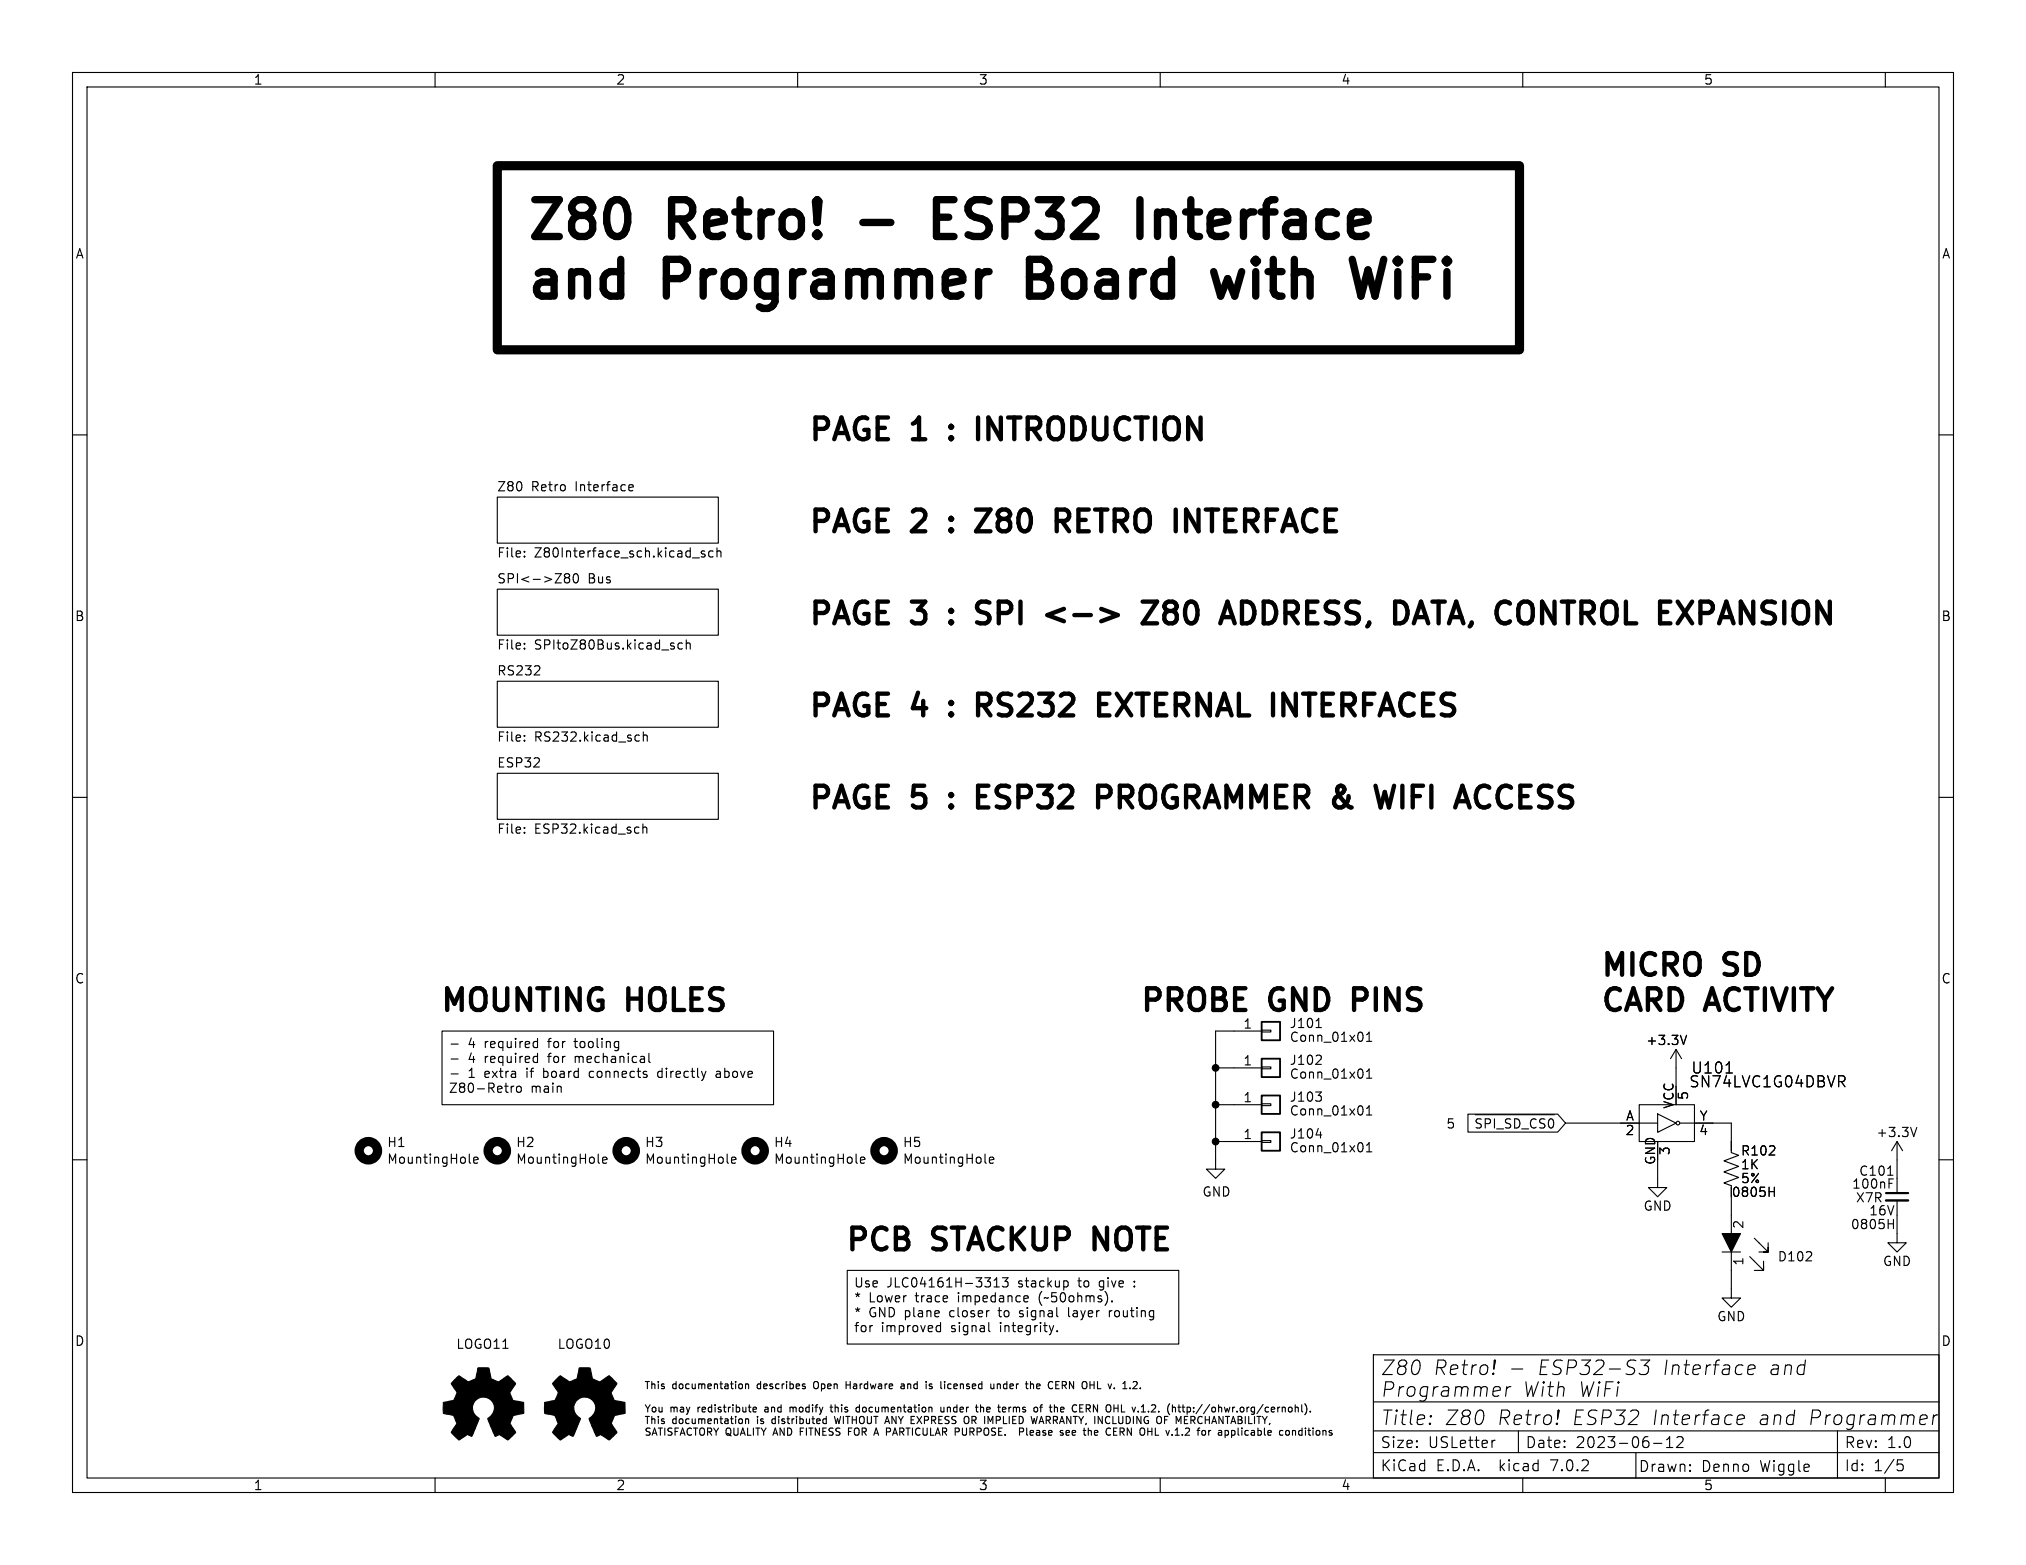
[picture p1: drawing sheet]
<svg xmlns="http://www.w3.org/2000/svg" width="279mm" height="216mm" viewBox="0 0 279 216" stroke-linecap="round" stroke-linejoin="round" font-family="sans-serif">
<g fill="none" stroke="#000" stroke-width=".15">
<path d="M10 10h259.4v195.9h-259.4zM12 12h255.4v191.9h-255.4zM60 10v2M110 10v2M160 10v2M210 10v2M260 10v2M10 60h2M267.4 60h2M68.6 68.6h30.5v6.3h-30.5zM72.3 76.7v.1M72.3 76.1v.1"/>
<path d="M78.1 79.7l-.3-.3 .3-.3 .3 .1 .2 .2-.3 .3M78.1 79.7l-.3 .2v.3l.3 .2h.2l.3-.2v-.3l-.3-.2M78.1 79.7h.2M79.2 79.2l.3-.1a.79 .79 0 0 1 0 1.3h-.2a.84 .84 0 0 1-.1-1.2zM86.8 67.7h.5M86.8 66.9h.3h.2v.3l-.6 .1M95.5 77h1M97.2 76.1l-.3-.1-.2 .2 .1 .2 .4 .1v.3h-.5M98.3 76.1l-.3-.1-.3 .2v.4l.2 .2h.4M98.9 76.1l.2-.1 .3 .1v.7M98.9 75.6v1.2M68.6 94h30.5v6.3h-30.5z"/>
<path d="M68.6 81.3h30.5v6.3h-30.5zM72.3 89.4v.1M72.3 88.8v.1M93 89.2v.3M94.1 88.8l-.4-.1-.2 .2v.4l.1 .2h.5M94.6 88.8l.2-.1 .3 .1 .1 .7M94.6 88.3v1.2M10 110h2M68.6 106.7h30.5v6.3h-30.5zM72.3 114.8v.1M72.3 114.2v.1M72.3 102.1v.1"/>
<path d="M72.3 101.5v.1M87.8 101.4l.4 .1M88 114.1l.1 .1M88.1 114.9h-.1M88.2 102.2h-.4M88.7 113.7v1.2M88.7 114.2l.1-.1 .3 .1 .1 .7M88.7 101.5l.2-.1 .3 .1 .1 .7M88.7 101v1.2M267.4 110h2M10 160h2M61 142.2h45.7v10.2h-45.7z"/>
<path d="M62.2 144h1M62.2 146.1h1M62.2 148.2h1M70.5 149.8v.9M70.9 149.8l-.3 .1-.1 .2M71.3 150l.2-.2 .3 .2 .1 .5-.1 .1-.3 .1-.2-.1zM73.8 143.7h.3M73.8 145.7l.3 .1M74.1 143.3v1.2M74.1 145.3v1.3M74.1 144.5h-.3M74.1 146.5l-.3 .1"/>
<path d="M85.2 143.7h.1M85.3 143.7v1.1M85.3 144.5h-.1M89.5 145.3v1.1l.2 .2M98.9 147.8l-.1 .1M98.9 148.2a.25 .25 0 0 0-.2 .2 .25 .25 0 0 0 .2 .2M167.6 157.5h6.4M167.6 147.3h6.4M167.6 152.4h6.4M174 142.1h1.3v.3h-1.3zM174 157.4h1.3v.2h-1.3zM174 147.2h1.3v.2h-1.3z"/>
<path d="M174 152.3h1.3v.2h-1.3zM174 142.2h-6.4v19.1h1.3l-1.3 1.3-1.2-1.3h1.2M181.4 146.8h.8M181.4 150.6h.8l-.4 .5M181.5 141.8h.7M181.5 156.6h.8M182.2 145.7v.4M182.2 151.3v.5M188.5 143.7h.7M188.5 142.8l.3-.4v1.3M188.5 147.8l.3-.3v1.2M188.5 152.9l.3-.3v1.2"/>
<path d="M188.5 158l.3-.4v1.3M188.5 158.9h.7M188.5 148.7h.7M188.5 153.8h.7M202.4 153.7h12.4l1.1 1.2-1.1 1.3h-12.4zM203.4 153.8h11M204.3 154.4l-.5-.1-.2 .3M205.6 154.6l-.3-.3h-.5v1.3M206.1 154.3v1.3M208.3 154.4l-.4-.1-.3 .3M209.5 154.7l-.1-.3-.5-.1v1.3M211.8 154.5v-.1a.45 .45 0 0 0-.7 .3"/>
<path d="M213.1 154.4l-.5-.1-.3 .3M213.6 154.6l.2-.3 .3 .1 .1 .2M215.9 154.9h12.7M226.1 152.4h7.6v5.1h-7.6zM228.6 153.7l2.5 1.2-2.5 1.3zM231.1 144.8l-.7 1.3M231.1 144.8v5.1M231.1 144.8l.8 1.3M231.6 154.9h7.2v4.1l1 .4-2.1 .7 2.1 .8-2.1 .8 2.1 .7-2.1 .8 1.1 .4M232.6 142.8l-.4 1.3M253.6 148.4h.5a.41 .41 0 0 1 .3 .4 .41 .41 0 0 1-.3 .4h-.5M253.9 149.2l.5 .7"/>
<path d="M261.6 157.5v7.1M261.6 157.5l.8 1.3M261.6 157.5l-.7 1.3M264.3 155.5l-.4 1.3M267.4 160h2M64.8 160.4l.1 .1M65.3 160.1l.6-.2v-.2l-.4-.1-.2 .2 .1 .6h.5M82.6 160.4l.1 .1M83.1 160.1l.6-.2-.1-.2-.3-.1-.2 .2 .1 .6h.4M100.3 160.4l.2 .1M100.9 160.1l.6-.2-.1-.2-.3-.1-.2 .2v.6h.5M116.8 175.3h45.8v10.1h-45.8z"/>
<path d="M118.1 160.4l.1 .1M118.7 160.1l.6-.2-.1-.2-.4-.1-.1 .2v.6h.5M135.9 160.4l.1 .1M136.4 160.1l.6-.2v-.2l-.4-.1-.2 .2 .1 .6h.5M137.1 177.5h.7M137.1 176.6l.3-.3v1.2M138.2 176.3h.8l-.4 .5 .4 .1v.5l-.2 .1h-.4l-.2-.1M141.7 179.5l-.3 .1M141.7 178.8l.1 .3-.6 .1M147.1 176.7l.2 .2v.4l-.2 .2M153.4 179.5v.1M156.4 177.4v.1"/>
<path d="M156.4 176.8v.1M228.6 160v3.8h1.3l-1.3 1.3-1.3-1.3h1.3M237.5 172.7h2.5M238.8 172.7v6.4h1.2l-1.2 1.2-1.3-1.2h1.3M238.8 165.1v5.1M241.3 173.4l1.9 1.9v-.7v.7h-1.3M241.9 170.8l1.9 1.9v-.6v.6h-.6h.6M242.6 172.7h.6M243.2 174v.6M243.8 171.5v.6M244 164.4h.7M244.7 163.8v1.3"/>
<path d="M260.3 162.1h.8M260.4 168.8h.7M260.5 162.6h.6M261.1 168.2v1.3M261.6 165.6v5.9h-1.3l1.3 1.2 1.3-1.2h-1.3M102.2 190.9l.2 .2v.3l-.2 .2M102.2 195.7l.2 .2v.3l-.2 .2M102.8 190.9v.7M102.8 195.7v.7M102.8 191l.2-.1 .2 .1v.6M102.8 195.8l.2-.1 .2 .1v.6M103.9 194.5l.4-.1v-.2l-.3-.1-.1 .2v.4h.4"/>
<path d="M108.9 194.1v.7M109.1 194.1l-.2 .1M110.9 191.2l.2 .2-.2 .2M110.9 190.9l.1 .1M113.6 195.8h.3M113.6 196.3h.3M113.9 195.4v1M114.5 194.1h.3M114.6 193.8v.8l.2 .2M115.1 195.4l.2 1M116.7 190.6v1M116.7 191.1h.6"/>
<path d="M117 197.5h.3M117 197v1M118.5 194.2l-.3-.1-.1 .2v.4h.4M118.5 193.8v1M124.6 190.9l-.3 .1M124.6 191.2h-.2l-.2 .1 .1 .2 .3 .1M127.7 190.6v.1M127.7 190.9v.7M128.1 191.5l.1 .1M128.2 191v.2M128.4 194.1l.1 .2v.5M129.2 183.7h.5"/>
<path d="M129.6 182.9h.1M129.7 182.4v1.3M129.8 194.1v.6l.2 .1 .2-.1M130.2 194.1v.7M130.3 190.6v.1M130.3 190.9v.7M133.4 195.4l.1 .1a.63 .63 0 0 1-.1 .9M134.5 194.1h.4M134.8 194.8h.1M135.2 193.8v1M135.5 194.1l-.3 .1M136.4 182.4v1.1l.1 .2"/>
<path d="M136.6 190.9l.1 .6 .2 .1 .2-.1M137.1 190.9v.7M138.7 194.3l-.1-.2h-.2l-.2 .2 .1 .4h.4M138.7 194.4l-.5 .1M140.6 197v1M141 197l.2 .2-.1 .2-.5 .1M141.6 197v.9l.1 .1M142.1 191l.3-.1 .1 .2M142.1 190.6v1M143 194.2l.1 .1-.1 .4M143.1 195.4l-.3 1M143.4 194.1h.4"/>
<path d="M143.8 193.8l-.3 .1v.9M145.3 182.9l-.3 .8M145.6 191.1h.3M145.8 194.2v.6M145.8 183.6v.1M146.1 190.6h-.5v1h.5M147.4 197.4l-.2-.1-.2 .2 .1 .5h.3M147.5 197.6l-.5 .1M148.9 194.8h.5M148.9 193.8h.5M148.9 194.3h.3M150.5 197.4v.6"/>
<path d="M153 180.8v.9M153.1 180.9l-.1 .2M153.6 197.5h.3M153.6 198h.4M156.7 190.6h-.3l-.1 .1M156.8 191l-.6 .6h.6M160.6 195.9h.3M161.1 195.4h-.5v1M162.4 194.1h.4M162.6 193.8v.8l.2 .2M163 194.1h.4M166.7 197.3v.7"/>
<path d="M167 197.3l-.3 .2M169.8 197.4l.3-.1 .2 .2M169.8 197.3v1M170.3 197.8l-.2 .2h-.3M177.3 197.4l.3-.1 .2 .2-.1 .5h-.2l-.2-.1M178.2 197.4l.2-.1 .2 .1 .1 .6M178.2 197.3v.7M178.9 194.1l.1 .2v.5M179.5 193.8v.8l.2 .2M179.9 193.7a1.14 1.14 0 0 1 0 1.5M180.7 194.7v.1M189.4 186.9h78v17h-78z"/>
<path d="M189.4 197.4h78M189.4 193.4h78M206.2 198.7l-.3 .1M207.8 191.3l-.2 1.3M208.4 191.3a.59 .59 0 0 0-.7 .4M208.5 188.9h1.5M209.4 197.4v3M226.3 187.6h1.2l-.8 .8h.3l.3 .2v.6l-.1 .2-.3 .2h-.6l-.3-.2M228 199.1h1.2M229.8 199.7h.9M229.8 198.6l.5-.4v1.5M231.3 198.3l.2-.1 .5 .1a.41 .41 0 0 1 0 .5l-.8 .9h.9"/>
<path d="M239.6 195.9l.9-.2v-.4l-.2-.1-.6 .1-.1 .2-.1 .7 .1 .2 .2 .1 .6-.1M241 189l1-.2v-.4l-.2-.1-.6 .1-.1 .2-.1 .7 .1 .2 .1 .1 .6-.1M253.4 197.4v6.5M266.7 195.2l-.2 1.3M267.2 195.2a.59 .59 0 0 0-.6 .4M60 203.9v2M110 203.9v2M160 203.9v2M189.4 200.4h78M210 203.9v2M225.6 200.4v3.5M260 203.9v2"/>
<path d="M261.7 201.4h.7M261.8 202h.4l.3 .3v.3l-.2 .2-.5 .1"/>
<circle cx="231.4" cy="154.9" r=".25"/>
</g>
<g fill="none" stroke="#000" stroke-width="1.3">
<path d="M68.6 22.9h140.9v25.4h-140.9z"/>
<circle cx="50.8" cy="158.7" r="1.27"/>
<circle cx="68.6" cy="158.7" r="1.27"/>
<circle cx="86.4" cy="158.7" r="1.27"/>
<circle cx="104.1" cy="158.7" r="1.27"/>
<circle cx="121.9" cy="158.7" r="1.27"/>
</g>
<g fill="#000" stroke="#000" stroke-width=".15">
<path d="M237.5 170.2h2.5l-1.2 2.5zM62.7 190.3l.6-.5 1.2 .8h.3l.8-.4 .3-1.5h1.3h.2l.3 1.5 1.1 .5 1.3-.9 1 1-.8 1.4 .4 1 1.5 .3v1.5l-1.4 .2-.1 .2-.4 1 .8 1.2-.1 .1-1 1-1.1-.8-.6 .2-1-2.4a1.54 1.54 0 0 0 .3-2.6 1.54 1.54 0 0 0-2.4 1 1.97 1.97 0 0 0 .9 1.6l-1 2.4-.6-.2-1.3 .7-1-1 .8-1.2-.4-1.1-1.5-.4v-1.4l1.3-.3a.83 .83 0 0 0 .5-.7l.1-.4-.8-1.2zM76.7 190.3l.6-.5 1.2 .8h.3l.8-.4 .3-1.5h1.3h.2l.3 1.5 1 .5 1.3-.9 1.1 1-.8 1.4 .4 1 1.5 .3v1.5l-1.4 .2-.1 .2-.4 1 .8 1.2-.1 .1-1 1-1.2-.8-.6 .2-1-2.4a1.54 1.54 0 0 0 .4-2.6 1.54 1.54 0 0 0-2.5 1 1.97 1.97 0 0 0 1 1.6l-1.1 2.4-.6-.2-1.2 .7-1-1 .8-1.2-.5-1.1-1.4-.4v-1.4l1.2-.3a.83 .83 0 0 0 .6-.7l.1-.4-.8-1.2z"/>
<circle cx="167.6" cy="157.5" r=".46"/>
<circle cx="167.6" cy="147.3" r=".46"/>
<circle cx="167.6" cy="152.4" r=".46"/>
</g>
<path d="M260.1 165.6h3" fill="none" stroke="#000" stroke-width=".33"/>
<path d="M260.1 164.6h3" fill="none" stroke="#000" stroke-width=".3"/>
<path d="M174 141h2.5v2.5h-2.5zM174 156.2h2.5v2.6h-2.5zM174 146.1h2.5v2.5h-2.5zM174 151.1h2.5v2.6h-2.5z" fill="none" stroke="#000" stroke-width=".25"/>
<g fill="none" stroke="#000" stroke-width=".6">
<path d="M131.2 58.7v.3M131.2 58.7l.1 .2-.1 .1M131.2 58.7l-.2 .2 .2 .1M134.9 57.6v3M131.2 60.3l.1 .2-.1 .1M131.2 60.3l-.2 .2 .2 .1M131.2 60.3v.3M131.2 71.4v.3M131.2 73v.3M131.2 73l.1 .2-.1 .1M131.2 73l-.2 .2 .2 .1M131.2 71.4l.1 .2-.1 .1"/>
<path d="M131.2 71.4l-.2 .2 .2 .1M134.6 70.3h2l-2 3h2M145.7 71.9h1.2a.81 .81 0 0 0 .6-.8 .81 .81 0 0 0-.6-.8h-1.2v3M146.4 71.9l1 1.4M131.2 84.1v.3M131.2 85.7v.3M131.2 96.8v.3M131.2 98.4v.3M131.2 98.4l.1 .2-.1 .1M131.2 98.4l-.2 .2 .2 .1M131.2 96.8l.1 .2-.1 .1M131.2 96.8l-.2 .2 .2 .1"/>
<path d="M131.2 85.7l.1 .2-.1 .1M131.2 85.7l-.2 .2 .2 .1M131.2 84.1l.1 .2-.1 .1M131.2 84.1l-.2 .2 .2 .1M134.7 85.9l.5 .1h.7M134.9 97.3h1.1M135.6 97.3l1 1.4M136 95.7h-1.1v3M136 83h-.7a.73 .73 0 0 0-.6 .7 .73 .73 0 0 0 .6 .7l.6 .2M146.7 84l-2.3 .9 2.3 .8M151.6 97.1h1M153 95.7h-1.4v3h1.4"/>
<path d="M157.6 83h2l-2 3h2M169.3 83l1 3M172.4 83.1l-.4-.1h-.7v3h.7l.4-.1M195.3 85.1h1.4M196 83l1 3M131.2 109.5v.3M131.2 111.1v.3M131.2 111.1l.1 .2-.1 .1M131.2 111.1l-.2 .2 .2 .1M131.2 109.5l.1 .2-.1 .1M131.2 109.5l-.2 .2 .2 .1M134.9 109.8h1"/>
<path d="M136.3 108.4h-1.4v3h1.4M151.4 110h1.2a.81 .81 0 0 0 .6-.8 .81 .81 0 0 0-.6-.8h-1.2v3M192.3 108.4l-.8 3M204.5 108.4h.3l.6 .3M205.4 111.1l-.6 .3h-.3"/>
</g>
<path d="M119 30.7h3.9M129.1 30h1.7M131.6 27.5h-2.5v5.1h2.5M157.2 27.5v5.1M159.6 29.2v3.4M160.4 29.2l-.8 .5M167.4 37.5l.9 3.4 1-2.5M186.5 35.8l1.2 5.1 1-3.7 .9 3.7" fill="none" stroke="#000" stroke-width="1"/>
<g font-size="7.1">
<text x="73" y="34.9">Z80</text>
<text x="92.9" y="34.9">Retro!</text>
<text x="132.5" y="34.9">ESP32</text>
<text x="162.1" y="34.9">Interface</text>
<text x="73" y="43.2">and</text>
<text x="92.2" y="43.2">Programmer</text>
<text x="143.8" y="43.2">Board</text>
<text x="171.2" y="43.2">with</text>
<text x="191.8" y="43.2">WiFi</text>
</g>
<g font-size="4.2">
<text x="111.8" y="61">PAGE 1</text>
<text x="136.9" y="61">INTRODUCTION</text>
<text x="111.8" y="73.7">PAGE 2</text>
<text x="136.9" y="73.7">Z80</text>
<text x="148.6" y="73.7">RETRO INTERFACE</text>
<text x="111.8" y="86.4">PAGE 3</text>
<text x="136.9" y="86.4">SPI</text>
<text x="147.3" y="86.4">&lt;-&gt;</text>
<text x="161.6" y="86.4">Z80</text>
<text x="173.4" y="86.4">ADDRESS,</text>
<text x="198" y="86.4">DATA, CONTROL EXPANSION</text>
<text x="111.8" y="99.1">PAGE 4</text>
<text x="136.9" y="99.1">RS232</text>
<text x="154.5" y="99.1">EXTERNAL INTERFACES</text>
<text x="111.8" y="111.8">PAGE 5</text>
<text x="136.9" y="111.8">ESP32</text>
<text x="154.3" y="111.8">PROGRAMMER &amp;</text>
<text x="194.7" y="111.8">WIFI</text>
<text x="206.7" y="111.8">ACCESS</text>
<text x="221" y="134.8">MICRO</text>
<text x="238.1" y="134.8">SD</text>
<text x="61" y="139.7">MOUNTING</text>
<text x="86.8" y="139.7">HOLES</text>
<text x="157.5" y="139.7">PROBE</text>
<text x="175.5" y="139.7">GND</text>
<text x="187.8" y="139.7">PINS</text>
<text x="221" y="139.7">CARD ACTIVITY</text>
<text x="116.8" y="172.7">PCB</text>
<text x="129" y="172.7">STACKUP NOTE</text>
</g>
<g font-size="2.8">
<text x="190.4" y="189.9">Z80</text>
<text x="197.6" y="189.9">Retro!</text>
<text x="211.9" y="189.9">ESP32-S3</text>
<text x="229.1" y="189.9">Interface</text>
<text x="243.7" y="189.9">and</text>
<text x="190.4" y="196.8">Title:</text>
<text x="190.4" y="192.9">Programmer</text>
<text x="199.2" y="196.8">Z80</text>
<text x="206.4" y="196.8">Retro!</text>
<text x="209.9" y="192.9">With</text>
<text x="216.6" y="196.8">ESP32</text>
<text x="217.5" y="192.9">WiFi</text>
<text x="227.6" y="196.8">Interface</text>
<text x="242.2" y="196.8">and</text>
<text x="249.1" y="196.8">Programmer</text>
</g>
<g font-size="2.1">
<text x="233.2" y="148.3">U101</text>
<text x="232.9" y="150.2">SN74LVC1G04DBVR</text>
<text x="190.4" y="203.1">KiCad</text>
<text x="190.4" y="199.9">Size:</text>
<text x="197" y="199.9">USLetter</text>
<text x="198.1" y="203.1">E.D.A.</text>
<text x="206.8" y="203.1">kicad</text>
<text x="210.4" y="199.9">Date:</text>
<text x="213.9" y="203.1">7.0.2</text>
<text x="217.3" y="199.9">2023-06-12</text>
<text x="226" y="203.2">Drawn:</text>
<text x="234.7" y="203.2">Denno</text>
<text x="242.7" y="203.2">Wiggle</text>
<text x="254.4" y="199.9">Rev:</text>
<text x="254.4" y="203.1">Id:</text>
<text x="258.4" y="203.1">1/5</text>
<text x="260.3" y="199.9">1.0</text>
</g>
<g font-size="1.8">
<text x="35" y="11.8">1</text>
<text x="85" y="11.8">2</text>
<text x="135" y="11.8">3</text>
<text x="185" y="11.8">4</text>
<text x="235" y="11.8">5</text>
<text x="10.4" y="35.8">A</text>
<text x="267.8" y="35.8">A</text>
<text x="68.6" y="67.9">Z80</text>
<text x="73.3" y="67.9">Retro</text>
<text x="79.4" y="67.9">Interface</text>
<text x="68.6" y="77.2">File:</text>
<text x="73.7" y="77.2">Z80Interface_sch.kicad_sch</text>
<text x="68.6" y="80.6">SPI&lt;-&gt;Z80</text>
<text x="81.1" y="80.6">Bus</text>
<text x="10.3" y="85.8">B</text>
<text x="68.6" y="89.9">File:</text>
<text x="73.7" y="89.9">SPItoZ80Bus.kicad_sch</text>
<text x="267.7" y="85.8">B</text>
<text x="68.6" y="93.3">RS232</text>
<text x="68.6" y="106">ESP32</text>
<text x="68.6" y="102.6">File:</text>
<text x="73.7" y="102.6">RS232.kicad_sch</text>
<text x="68.6" y="115.3">File:</text>
<text x="73.7" y="115.3">ESP32.kicad_sch</text>
<text x="10.3" y="135.8">C</text>
<text x="267.7" y="135.8">C</text>
<text x="171.4" y="142">1</text>
<text x="177.8" y="142">J101</text>
<text x="177.8" y="143.9">Conn_01x01</text>
<text x="64.6" y="144.8">4</text>
<text x="64.6" y="146.9">4</text>
<text x="64.6" y="149">1</text>
<text x="66.9" y="144.8">required</text>
<text x="66.9" y="146.9">required</text>
<text x="66.9" y="149">extra</text>
<text x="72.8" y="149">if</text>
<text x="75.2" y="149">board</text>
<text x="75.8" y="144.8">for</text>
<text x="75.8" y="146.9">for</text>
<text x="79.5" y="144.8">tooling</text>
<text x="79.5" y="146.9">mechanical</text>
<text x="81.7" y="149">connects</text>
<text x="91.2" y="149">directly</text>
<text x="99.4" y="149">above</text>
<text x="171.4" y="147.1">1</text>
<text x="177.8" y="147.1">J102</text>
<text x="177.8" y="149">Conn_01x01</text>
<text x="227" y="144.3">+3.3V</text>
<text x="61.9" y="151">Z80-Retro</text>
<text x="73.2" y="151">main</text>
<text x="171.4" y="152.1">1</text>
<text x="177.8" y="152.2">J103</text>
<text x="177.8" y="154.1">Conn_01x01</text>
<text x="199.3" y="155.9">5</text>
<text x="224.2" y="154.7">A</text>
<text x="230.9" y="153" transform="rotate(-90 230.9 153)">VCC</text>
<text x="233" y="151.8" transform="rotate(-90 233 151.8)">5</text>
<text x="234.3" y="154.7">Y</text>
<text x="53.3" y="158.4">H1</text>
<text x="53.3" y="160.7">MountingHole</text>
<text x="71.1" y="158.4">H2</text>
<text x="71.1" y="160.7">MountingHole</text>
<text x="88.9" y="158.4">H3</text>
<text x="88.9" y="160.7">MountingHole</text>
<text x="106.7" y="158.4">H4</text>
<text x="106.7" y="160.7">MountingHole</text>
<text x="124.5" y="158.4">H5</text>
<text x="124.5" y="160.7">MountingHole</text>
<text x="171.4" y="157.2">1</text>
<text x="177.8" y="157.2">J104</text>
<text x="177.8" y="159.1">Conn_01x01</text>
<text x="203.2" y="156.5">~{SPI_SD_CS0}</text>
<text x="224.1" y="156.8">2</text>
<text x="228.3" y="160.7" transform="rotate(-90 228.3 160.7)">GND</text>
<text x="230.5" y="159.4" transform="rotate(-90 230.5 159.4)">3</text>
<text x="234.3" y="156.8">4</text>
<text x="240" y="159.6">R102</text>
<text x="240" y="161.5">1K</text>
<text x="258.7" y="157">+3.3V</text>
<text x="165.8" y="165.2">GND</text>
<text x="226.6" y="167.2">GND</text>
<text x="238.8" y="165.3">0805H</text>
<text x="240" y="163.4">5%</text>
<text x="255.4" y="164.1">100nF</text>
<text x="255.9" y="166.1">X7R</text>
<text x="256.3" y="162.4">C101</text>
<text x="257.7" y="167.8">16V</text>
<text x="240.7" y="169.6" transform="rotate(-90 240.7 169.6)">2</text>
<text x="255.2" y="169.7">0805H</text>
<text x="117.8" y="177.9">Use</text>
<text x="117.8" y="179.9">*</text>
<text x="119.9" y="179.9">Lower</text>
<text x="122.3" y="177.9">JLC04161H-3313</text>
<text x="126.3" y="179.9">trace</text>
<text x="132.3" y="179.9">impedance</text>
<text x="140.5" y="177.9">stackup</text>
<text x="143.5" y="179.9">(~50ohms).</text>
<text x="148.9" y="177.9">to</text>
<text x="151.9" y="177.9">give</text>
<text x="240.7" y="174.7" transform="rotate(-90 240.7 174.7)">1</text>
<text x="245.1" y="174.2">D102</text>
<text x="259.6" y="174.8">GND</text>
<text x="10.3" y="185.8">D</text>
<text x="117.8" y="182">*</text>
<text x="117.8" y="184">for</text>
<text x="119.9" y="182">GND plane</text>
<text x="121.5" y="184">improved</text>
<text x="131.1" y="182">closer</text>
<text x="131.2" y="184">signal</text>
<text x="138" y="182">to</text>
<text x="138.1" y="184">integrity.</text>
<text x="141" y="182">signal</text>
<text x="147.8" y="182">layer</text>
<text x="153.6" y="182">routing</text>
<text x="236.8" y="182.4">GND</text>
<text x="267.7" y="185.8">D</text>
<text x="62.9" y="186.2">LOGO11</text>
<text x="76.8" y="186.2">LOGO10</text>
<text x="35" y="205.7">1</text>
<text x="85" y="205.7">2</text>
<text x="135" y="205.7">3</text>
<text x="185" y="205.7">4</text>
<text x="235" y="205.7">5</text>
</g>
<g font-size="1.4">
<text x="88.9" y="191.7">This</text>
<text x="92.8" y="191.7">documentation</text>
<text x="104.6" y="191.7">describes</text>
<text x="112.6" y="191.7">Open</text>
<text x="117.2" y="191.7">Hardware</text>
<text x="125" y="191.7">and</text>
<text x="128.6" y="191.7">is</text>
<text x="130.8" y="191.7">licensed</text>
<text x="137.9" y="191.7">under</text>
<text x="143" y="191.7">the</text>
<text x="146.2" y="191.7">CERN OHL</text>
<text x="154.9" y="191.7">v.</text>
<text x="157" y="191.7">1.2.</text>
<text x="88.9" y="194.9">You</text>
<text x="88.9" y="196.5">This</text>
<text x="92.5" y="194.9">may</text>
<text x="92.8" y="196.5">documentation</text>
<text x="96.4" y="194.9">redistribute</text>
<text x="104.6" y="196.5">is</text>
<text x="105.8" y="194.9">and</text>
<text x="106.8" y="196.5">distributed</text>
<text x="109.4" y="194.9">modify</text>
<text x="115.3" y="194.9">this</text>
<text x="115.7" y="196.5">WITHOUT ANY EXPRESS</text>
<text x="119" y="194.9">documentation</text>
<text x="130.8" y="194.9">under</text>
<text x="134.1" y="196.5">OR IMPLIED</text>
<text x="135.9" y="194.9">the</text>
<text x="139.1" y="194.9">terms</text>
<text x="143.7" y="196.5">WARRANTY, INCLUDING</text>
<text x="144.2" y="194.9">of</text>
<text x="146.6" y="194.9">the</text>
<text x="149.9" y="194.9">CERN OHL</text>
<text x="158.5" y="194.9">v.1.2.</text>
<text x="161.3" y="196.5">OF MERCHANTABILITY,</text>
<text x="163.5" y="194.9">(http://ohwr.org/cernohl).</text>
<text x="88.9" y="198.1">SATISFACTORY QUALITY AND FITNESS</text>
<text x="117.5" y="198.1">FOR A PARTICULAR PURPOSE.</text>
<text x="142" y="198.1">Please</text>
<text x="147.9" y="198.1">see</text>
<text x="151.3" y="198.1">the</text>
<text x="154.5" y="198.1">CERN OHL</text>
<text x="163.2" y="198.1">v.1.2</text>
<text x="167.7" y="198.1">for</text>
<text x="170.7" y="198.1">applicable</text>
<text x="179.4" y="198.1">conditions</text>
</g>
</svg>
